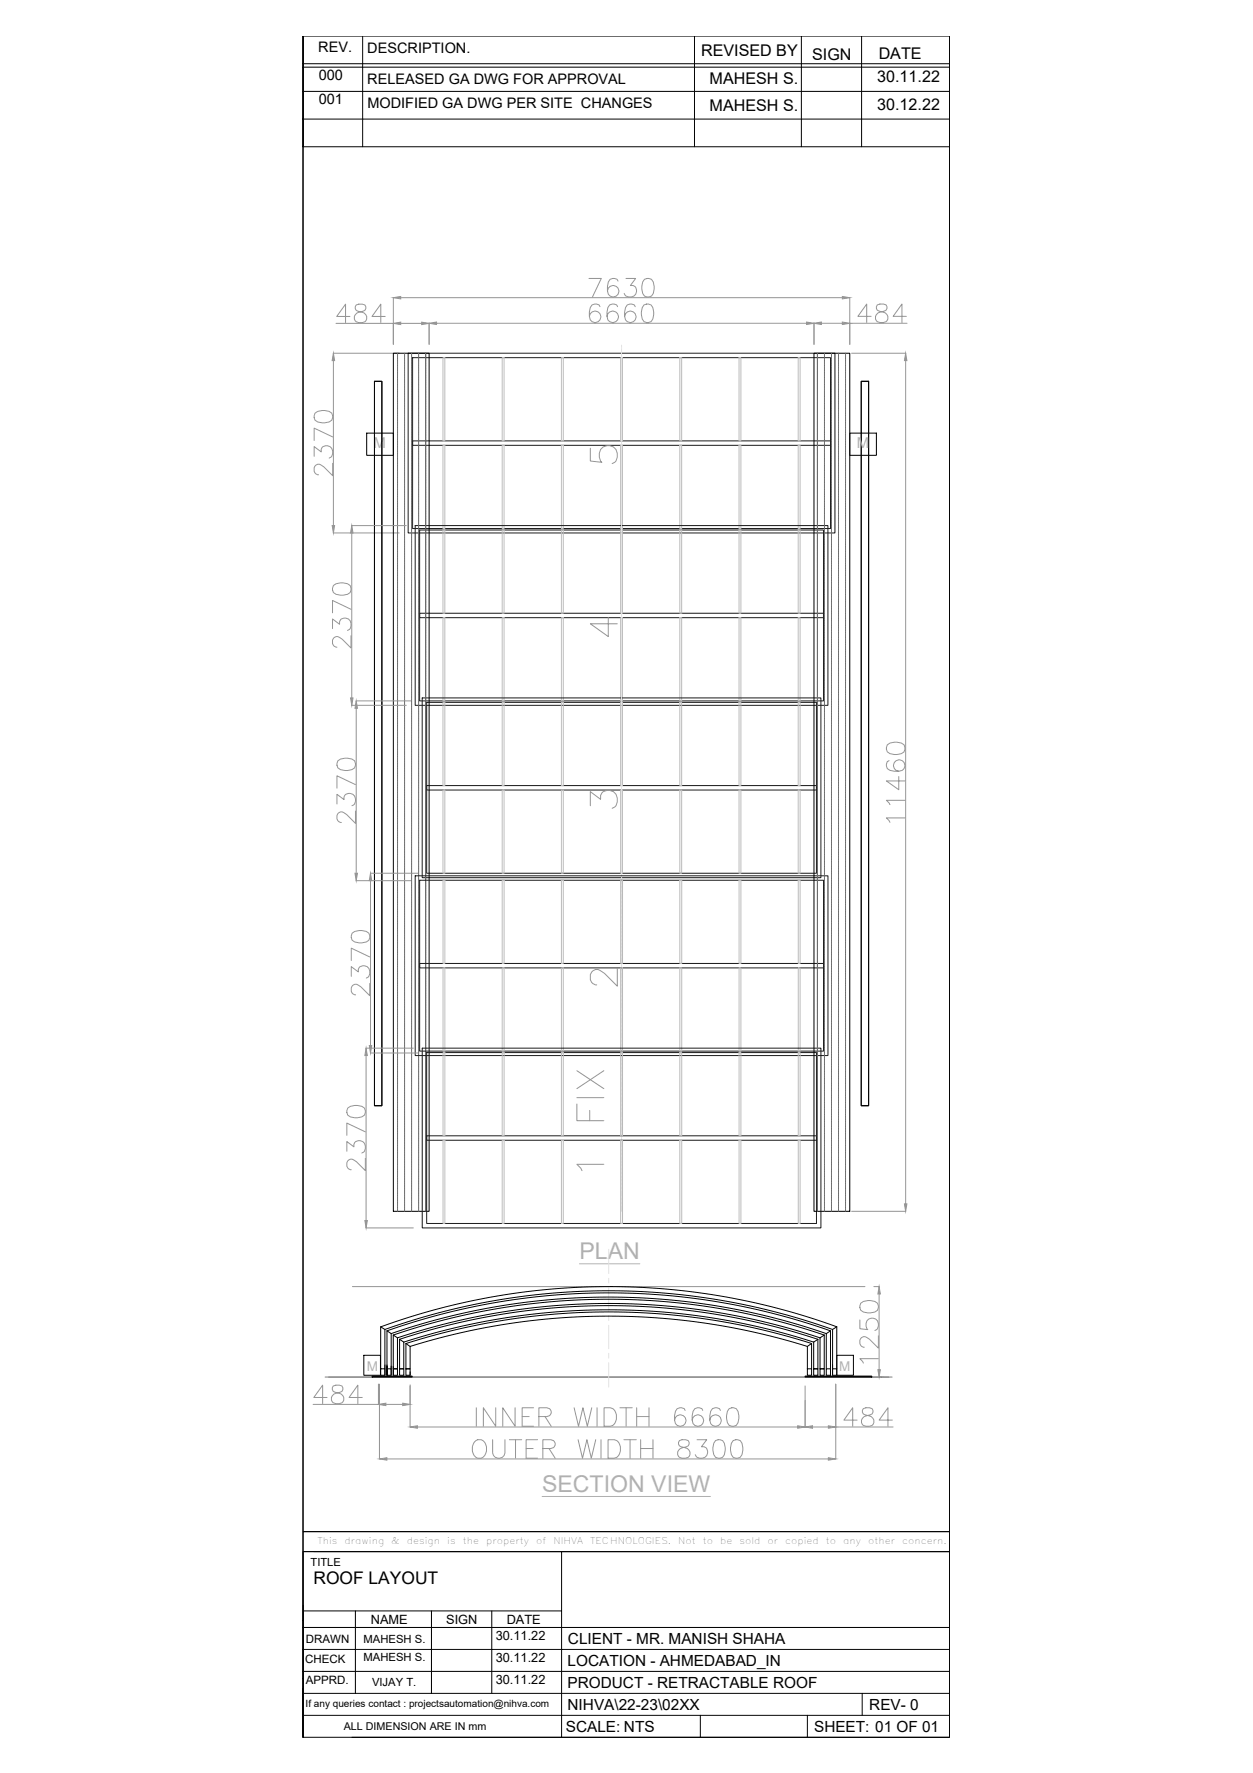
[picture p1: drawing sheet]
<svg xmlns="http://www.w3.org/2000/svg" width="594mm" height="841mm" viewBox="0 0 594 841" stroke-linecap="round" stroke-linejoin="round" font-family="sans-serif">
<!-- layer: 0 -->
<g fill="none" stroke="#000" stroke-width=".47">
<path d="M144 17v807M144 17v53h306M144 17h306v710h-306zM172 17v53M329 17v53M380 17v53M409 17v53M450 17h.1M450 17v703M144 30h306M144 32h306M144 43h306"/>
<path d="M144 56h306M186 168h17v407h-17zM386 168h17v407h-17zM178 181h3v344h-3zM408 181h4v344h-4zM174 205h12v11h-12zM403 205h13v11h-13zM180 629v20h2v3h-2v-3M180 629l2 2M182 631a316 316 0 0 1 213 0M182 631v21M183 631v18h2v3h-2v-3"/>
<path d="M183 631a316 316 0 0 1 211 0M183 631l2 2M185 633a316 316 0 0 1 207 0M185 633v19M186 633v16h2v-14M186 633a316 316 0 0 1 205 0M186 633l2 2M188 635a316 316 0 0 1 201 0M189 635v14h2v-12M189 635a316 316 0 0 1 199 0M189 635l2 2M191 637a316 316 0 0 1 195 0"/>
<path d="M192 637v12h2v-10M192 637l2 2M194 639a316 316 0 0 1 189 0M383 639v10M385 637a316 316 0 0 0-193 0M385 637v12M385 637l-2 2M388 635v14h-2v-12M388 635l-2 2M391 633v16h-2v-14M391 633l-2 2M392 633v16"/>
<path d="M394 631v18h-2v3h2v-3M394 631l-2 2M395 631v21M397 629v20h-2v3h2v-3M397 629a316 316 0 0 0-217 0M397 629l-2 2M172 643h8v9h-8zM176 653h19h-19zM183 647v5v-4M186 649h2v3h-2zM186 648v4M189 649h2v3h-2z"/>
<path d="M192 649h2v3h-2zM194 651v1M382 653h31h-31zM383 649h2v3h-2zM386 649h2v3h-2zM389 649h2v3h-2zM394 647v5v-4M397 643h8v9h-8zM450 720h.1M144 727h306v9h-306zM144 736h306v88h-306zM144 736v88"/>
<path d="M149 736h301M266 736v88M144 762v7M144 769v55M144 769h.1M144 772h306M144 764h122M169 764v39M205 764v39M233 764v39M144 796h.1M144 793h306"/>
<path d="M144 782h306M144 820h.1M144 812h.1M144 804h.1M144 803h306M144 814h306M332 814v10M383 814v10M409 803v11M167 824h283"/>
</g>
<!-- layer: border -->
<path d="M188 168v407M192 168v407M195 168v407M198 168v407M202 168v407M388 168v407M391 168v407M394 168v407M398 168v407M401 168v407" fill="none" stroke="#696969" stroke-width=".47"/>
<!-- layer: Segment support -->
<g fill="none" stroke="#1d1d1d" stroke-width=".47">
<path d="M194 168h202v85h-202zM196 170h198v81h-198zM196 209h198v2h-198zM197 249h196v86h-196zM199 251h191v81h-191zM199 291h191v2h-191zM200 331h189v85h-189zM202 333h185v81h-185zM202 373h185v2h-185zM197 415h196v86h-196zM199 418h191v81h-191zM199 457h191v2h-191z"/>
<path d="M200 497h189v85h-189zM202 499h185v81h-185zM202 539h185v2h-185z"/>
</g>
<!-- layer: Bas -->
<g fill="none" stroke="#bcbcbc" stroke-width=".47">
<path d="M210 170h1v39h-1zM238 170h1v39h-1zM266 170h1v39h-1zM294 170h1v39h-1zM322 170h1v39h-1zM350 170h1v39h-1zM378 170h1v39h-1zM210 211h1v40h-1zM238 211h1v40h-1zM266 211h1v40h-1zM294 211h1v40h-1zM322 211h1v40h-1z"/>
<path d="M350 211h1v40h-1zM378 211h1v40h-1zM210 251h1v40h-1zM238 251h1v40h-1zM266 251h1v40h-1zM294 251h1v40h-1zM322 251h1v40h-1zM350 251h1v40h-1zM378 251h1v40h-1zM210 293h1v39h-1zM238 293h1v39h-1zM266 293h1v39h-1z"/>
<path d="M294 293h1v39h-1zM322 293h1v39h-1zM350 293h1v39h-1zM378 293h1v39h-1zM210 333h1v40h-1zM238 333h1v40h-1zM266 333h1v40h-1zM294 333h1v40h-1zM322 333h1v40h-1zM350 333h1v40h-1zM378 333h1v40h-1zM210 375h1v39h-1z"/>
<path d="M238 375h1v39h-1zM266 375h1v39h-1zM294 375h1v39h-1zM322 375h1v39h-1zM350 375h1v39h-1zM378 375h1v39h-1zM210 418h1v39h-1zM238 418h1v39h-1zM266 418h1v39h-1zM294 418h1v39h-1zM322 418h1v39h-1zM350 418h1v39h-1z"/>
<path d="M378 418h1v39h-1zM210 459h1v40h-1zM238 459h1v40h-1zM266 459h1v40h-1zM294 459h1v40h-1zM322 459h1v40h-1zM350 459h1v40h-1zM378 459h1v40h-1zM210 499h1v40h-1zM238 499h1v40h-1zM266 499h1v40h-1zM294 499h1v40h-1z"/>
<path d="M322 499h1v40h-1zM350 499h1v40h-1zM378 499h1v40h-1zM210 541h1v39h-1zM238 541h1v39h-1zM266 541h1v39h-1zM294 541h1v39h-1zM322 541h1v39h-1zM350 541h1v39h-1zM378 541h1v39h-1z"/>
</g>
<!-- layer: 0 -->
<g fill="none" stroke="#959595" stroke-width=".47">
<path d="M279 132h6l-4 9M293 133a2.6 2.6 0 0 0-4-1 7 7 0 0 0 0 8 2.7 2.7 0 0 0 4-1 2.7 2.7 0 0 0-2-4 2.7 2.7 0 0 0-3 3M297 132h4l-2 3a2.9 2.9 0 0 1 3 4 2.9 2.9 0 0 1-5 1l-1-1M306 132a2.9 2.9 0 0 1 4 2 7 7 0 0 1-1 6 2.8 2.8 0 0 1-4-1 7 7 0 0 1 1-7zM159 153h27M166 150h-6l4-6v9M169 145a1.8 1.8 0 0 0 1 3 4 4 0 0 1 4 3 2.9 2.9 0 0 1-4 2 2.9 2.9 0 0 1-2-4l1-1a4 4 0 0 0 4-2 3 3 0 0 0-4-1zM183 150h-7l5-6v9M186 141v22M190 153h10M190 141h209M203 153v10"/>
<path d="M207 153h175M284 145a2.6 2.6 0 0 0-3 0 7 7 0 0 0 0 8 2.7 2.7 0 0 0 4-2 2.7 2.7 0 0 0-2-3 2.7 2.7 0 0 0-4 2M293 145a2.6 2.6 0 0 0-4 0 7 7 0 0 0 0 8 2.7 2.7 0 0 0 4-2 2.7 2.7 0 0 0-2-3 2.7 2.7 0 0 0-3 2M301 145a2.6 2.6 0 0 0-4 0 7 7 0 0 0 0 8 2.7 2.7 0 0 0 4-2 2.7 2.7 0 0 0-1-3 2.7 2.7 0 0 0-4 2M305 145a2.8 2.8 0 0 1 5 1 7 7 0 0 1-1 7 2.8 2.8 0 0 1-4-2 7 7 0 0 1 0-6zM386 153v10M389 153h10M403 153h27M403 141v22M413 150h-6l4-6v9M416 145a1.8 1.8 0 0 0 1 3 4 4 0 0 1 4 3 2.9 2.9 0 0 1-4 2 2.9 2.9 0 0 1-1-4v-1h3a1.8 1.8 0 0 0 1-3l-1-1zM430 150h-7l5-6v9"/>
<path d="M158 168h31M158 171v78M404 168h25M429 171v400M149 196a7 7 0 0 1 8 0 2.8 2.8 0 0 1-1 4 7 7 0 0 1-7-1v-1zM149 216v-4l3 2a2.9 2.9 0 0 1 4-2 2.9 2.9 0 0 1 1 4l-1 1M158 220v6l-4-5a2.6 2.6 0 0 0-5 0v3l1 1h1M158 207l-9-4v6M158 253h31M167 249h26M167 253v78M158 278a7 7 0 0 1 8 0 2.9 2.9 0 0 1-1 4 7 7 0 0 1-7-1v-1z"/>
<path d="M158 298v-4l3 2a2.8 2.8 0 0 1 3-3 2.8 2.8 0 0 1 2 4v1l-1 1M166 289l-8-4v6M166 302v5l-4-4a2.6 2.6 0 0 0-4 0v2v2h2M167 335h26M169 332h26M169 336v78M421 353a7 7 0 0 1 8 0 2.9 2.9 0 0 1-2 4 7 7 0 0 1-6 0l-1-2zM160 361a7 7 0 0 1 8 0 2.9 2.9 0 0 1-1 4 7 7 0 0 1-7-1v-1zM169 372l-9-4v6M422 361a2.6 2.6 0 0 0-1 4 7 7 0 0 0 8 0 2.7 2.7 0 0 0-2-4 2.7 2.7 0 0 0-3 1 2.7 2.7 0 0 0 2 4M426 368v7l-6-5h9M429 380h-9l2 2"/>
<path d="M160 381v-4l3 2a2.8 2.8 0 0 1 3-3 2.8 2.8 0 0 1 3 4l-1 1-1 1M169 385v6l-5-5a2.7 2.7 0 0 0-3 0l-1 1v1l1 2h1M429 388h-9l2 2M169 418h26M176 414h22M176 418v78M167 443a7 7 0 0 1 8 0 2.8 2.8 0 0 1-1 4 7 7 0 0 1-7-1v-1zM175 454l-8-4v6M167 463v-4l3 2a2.9 2.9 0 0 1 4-3 2.9 2.9 0 0 1 1 5l-1 1M175 466v6l-4-4a2.6 2.6 0 0 0-4 0v2v1l2 1M174 497h22M176 499h22"/>
<path d="M174 501v78M165 526a7 7 0 0 1 8 0 2.8 2.8 0 0 1-1 4 7 7 0 0 1-7-1l-1-1zM173 537l-9-4v6M164 546v-5l4 3a2.8 2.8 0 0 1 3-3 2.8 2.8 0 0 1 2 4v1l-1 1M173 549v6l-4-4a2.6 2.6 0 0 0-4 0l-1 2 1 1 2 1M404 575h25M174 582h22M408 618a7 7 0 0 1 8 0 2.8 2.8 0 0 1-1 4 7 7 0 0 1-7 0v-2zM414 610h3M417 614v36M408 626v4l3 1a3 3 0 0 1 0-5 3 3 0 0 1 5 1 3 3 0 0 1-1 4M416 634v5l-4-4a2.6 2.6 0 0 0-4 0v2l1 2h1"/>
<path d="M158 657a1.8 1.8 0 0 0 1 3 4 4 0 0 1 4 4 2.9 2.9 0 0 1-4 2 2.9 2.9 0 0 1-1-4v-1a4 4 0 0 0 5-3 3 3 0 0 0-5-1zM179 657v9h-31M180 657v35M194 657v20M382 657v20M396 657v35M416 644h-8l1 3M417 653h2M155 663h-6l4-6v9M172 663h-7l5-6v9M183 666h8M198 677h180"/>
<path d="M226 668v9M235 668v9l-6-9v9M244 668v9l-6-9v9M248 672h3M253 668h-5v9h5M255 672h6a2 2 0 0 0 0-4h-6v9M258 672l3 5M272 668l2 9 2-9 2 9 3-9M283 668v9M286 668h3a5 5 0 0 1 3 4 5 5 0 0 1-3 5h-3zM294 668h6M297 668v9"/>
<path d="M302 672h6M302 668v9M308 668v9M325 669a2.5 2.5 0 0 0-3-1 2.5 2.5 0 0 0-2 1 6 6 0 0 0 1 7 2.7 2.7 0 0 0 4-1 2.7 2.7 0 0 0-2-4 2.7 2.7 0 0 0-3 3M333 669a2.6 2.6 0 0 0-4-1 7 7 0 0 0 0 8 2.7 2.7 0 0 0 4-1 2.7 2.7 0 0 0-1-4 2.7 2.7 0 0 0-4 3M342 669a2.6 2.6 0 0 0-4-1 7 7 0 0 0 0 8 2.7 2.7 0 0 0 4-1 2.7 2.7 0 0 0-2-4 2.7 2.7 0 0 0-3 3M346 668a2.8 2.8 0 0 1 4 1 7 7 0 0 1-1 7 2.9 2.9 0 0 1-4-1 7 7 0 0 1 1-7zM385 677h8M396 677h27M406 674h-6l4-6v9M409 668a1.8 1.8 0 0 0 1 3 4 4 0 0 1 4 4 2.9 2.9 0 0 1-3 2 2.9 2.9 0 0 1-2-4l1-1 3-1a1.8 1.8 0 0 0 0-3h-1zM423 674h-6l4-6v9"/>
<path d="M183 692h210M225 684a3 3 0 0 1 4-1 3 3 0 0 1 2 3 4 4 0 0 1-1 4 4 4 0 0 1-4 1 5 5 0 0 1-1-7zM234 683v6a3 3 0 0 0 2 3 3 3 0 0 0 3-3v-6M242 683h5M244 683v9M249 687h4M255 683h-6v9h6M257 687h5a2 2 0 0 0 0-4h-5v9M260 687l3 5M274 683l2 9 2-9 2 9 2-9M285 683v9M288 683h3a5 5 0 0 1 3 4 5 5 0 0 1-3 5h-3z"/>
<path d="M296 683h6M299 683v9M304 687h6M304 683v9M310 683v9M322 683a1.8 1.8 0 0 0 1 3 4 4 0 0 1 4 4 2.9 2.9 0 0 1-4 2 2.9 2.9 0 0 1-1-4l1-1a4 4 0 0 0 4-3 3 3 0 0 0-5-1zM330 683h5l-2 3a2.8 2.8 0 0 1 3 4 2.8 2.8 0 0 1-4 2l-2-1v-1M339 683a2.9 2.9 0 0 1 4 2 7 7 0 0 1 0 6 2.8 2.8 0 0 1-5-1 7 7 0 0 1 1-7zM348 683a2.9 2.9 0 0 1 4 2 7 7 0 0 1-1 6 2.8 2.8 0 0 1-4-1 7 7 0 0 1 1-7z"/>
</g>
<g fill="#959595" stroke="#959595" stroke-width=".47">
<path d="M200 153h3l-3 1z"/>
<path d="M186 153h4v1z"/>
<path d="M203 153h4v1z"/>
<path d="M382 153h4l-4 1z"/>
<path d="M386 153h3v1z"/>
<path d="M399 153h4l-4 1z"/>
<path d="M399 141h4l-4 1z"/>
<path d="M186 141h4v1z"/>
<path d="M157 249h2l-1 4z"/>
<path d="M158 168l1 3h-2z"/>
<path d="M429 571h1l-1 4z"/>
<path d="M429 168l1 3h-1z"/>
<path d="M167 249v4h-1z"/>
<path d="M166 331h1v4z"/>
<path d="M173 579h1v3z"/>
<path d="M174 497v4h-1z"/>
<path d="M417 610v4h-1z"/>
<path d="M416 650h1v3z"/>
<path d="M191 666h3l-3 1z"/>
<path d="M179 666h4v1z"/>
<path d="M194 677l4-1v1z"/>
<path d="M378 676l4 1h-4z"/>
<path d="M180 692l3-1v2z"/>
<path d="M393 691l3 1-3 1z"/>
<path d="M382 677l3-1v1z"/>
<path d="M393 676l3 1h-3z"/>
<path d="M169 332v4h-1z"/>
<path d="M168 414h1v4z"/>
<path d="M175 496h1v3z"/>
<path d="M176 414v4h-1z"/>
</g>
<!-- layer: OSY -->
<g fill="none" stroke="#e1e1e1" stroke-width=".47">
<path d="M295 164v1M295 165h.1M295 165v1M295 167h.1M295 167v1M295 168v1M295 169v1M295 170h.1M295 171v1M295 172h.1M295 172v2M295 174h.1"/>
<path d="M295 174v1M295 176h.1M295 176v1M295 177v1M295 178v1M295 179h.1M295 180v1M295 181h.1M295 181v2M295 183h.1M295 183v1M295 185h.1"/>
<path d="M295 185v1M295 186v1M295 187v1M295 188h.1M295 189v1M295 190h.1M295 190v1M295 192h.1M295 192v1M295 193v1M295 194v1M295 195h.1"/>
<path d="M295 196v1M295 197h.1M295 197v2M295 199h.1M295 199v1M295 201h.1M295 201v1M295 202v1M295 203v1M295 204h.1M295 205v1M295 206h.1"/>
<path d="M295 226v1M295 227v1M295 228v1M295 229h.1M295 230v1M295 231h.1M295 231v1M295 233h.1M295 233v1M295 234v1M295 235v1M295 236h.1"/>
<path d="M295 237v1M295 238h.1M295 238v2M295 240h.1M295 240v1M295 242h.1M295 242v1M295 243v1M295 244v1M295 245h.1M295 246v1M295 247h.1"/>
<path d="M295 247v1M295 249h.1M295 249v1M295 250v1M295 251v1M295 252h.1M295 253v1M295 254h.1M295 254v2M295 256h.1M295 256v1M295 258h.1"/>
<path d="M295 258v1M295 259v1M295 260v1M295 261h.1M295 262v1M295 263h.1M295 263v2M295 265h.1M295 265v1M295 267h.1M295 267v1M295 268v1"/>
<path d="M295 269v1M295 270h.1M295 271v1M295 272h.1M295 272v1M295 274h.1M295 274v1M295 275v1M295 276v1M295 277h.1M295 278v1M295 279h.1"/>
<path d="M295 279v2M295 281h.1M295 281v1M295 283h.1M295 283v1M295 284v1M295 285v1M295 286h.1M295 287v1M295 308v1M295 309v1M295 310v1"/>
<path d="M295 311h.1M295 312v1M295 313h.1M295 313v1M295 315h.1M295 315v1M295 316v1M295 317v1M295 318h.1M295 319v1M295 320h.1M295 320v2"/>
<path d="M295 322h.1M295 322v1M295 324h.1M295 324v1M295 325v1M295 326v1M295 327h.1M295 328v1M295 329h.1M295 329v1M295 331h.1M295 331v1"/>
<path d="M295 332v1M295 333v1M295 334h.1M295 335v1M295 336h.1M295 336v2M295 338h.1M295 338v1M295 340h.1M295 340v1M295 341v1M295 342v1"/>
<path d="M295 343h.1M295 344v1M295 345h.1M295 345v2M295 347h.1M295 347v1M295 349h.1M295 349v1M295 350v1M295 351v1M295 352h.1M295 353v1"/>
<path d="M295 354h.1M295 354v1M295 356h.1M295 356v1M295 357v1M295 358v1M295 359h.1M295 360v1M295 361h.1M295 361v2M295 363h.1M295 363v1"/>
<path d="M295 365h.1M295 365v1M295 366v1M295 367v1M295 368h.1M295 369v1M295 388v1M295 390h.1M295 390v1M295 391v1M295 392v1M295 393h.1"/>
<path d="M295 394v1M295 395h.1M295 395v1M295 397h.1M295 397v1M295 398v1M295 399v1M295 400h.1M295 401v1M295 402h.1M295 402v2M295 404h.1"/>
<path d="M295 404v1M295 406h.1M295 406v1M295 407v1M295 408v1M295 409h.1M295 410v1M295 411h.1M295 411v1M295 413h.1M295 413v1M295 414v1"/>
<path d="M295 415v1M295 416h.1M295 417v1M295 418h.1M295 418v2M295 420h.1M295 420v1M295 422h.1M295 422v1M295 423v1M295 424v1M295 425h.1"/>
<path d="M295 426v1M295 427h.1M295 427v2M295 429h.1M295 429v1M295 431h.1M295 431v1M295 432v1M295 433v1M295 434h.1M295 435v1M295 436h.1"/>
<path d="M295 436v1M295 438h.1M295 438v1M295 439v1M295 440v1M295 441h.1M295 442v1M295 443h.1M295 443v2M295 445h.1M295 445v1M295 447h.1"/>
<path d="M295 447v1M295 448v1M295 449v1M295 450h.1M295 451v1M295 452h.1M295 452v1M295 474v1M295 475h.1M295 476v1M295 477h.1M295 477v1"/>
<path d="M295 479h.1M295 479v1M295 480v1M295 481v1M295 482h.1M295 483v1M295 484h.1M295 484v2M295 486h.1M295 486v1M295 488h.1M295 488v1"/>
<path d="M295 489v1M295 490v1M295 491h.1M295 492v1M295 493h.1M295 493v1M295 495h.1M295 495v1M295 496v1M295 497v1M295 498h.1M295 499v1"/>
<path d="M295 500h.1M295 500v2M295 502h.1M295 502v1M295 504h.1M295 504v1M295 505v1M295 506v1M295 507h.1M295 508v1M295 509h.1M295 509v2"/>
<path d="M295 511h.1M295 511v1M295 513h.1M295 513v1M295 514v1M295 515v1M295 516h.1M295 517v1M295 518h.1M295 518v1M295 520h.1M295 520v1"/>
<path d="M295 521v1M295 522v1M295 523h.1M295 524v1M295 525h.1M295 525v2M295 527h.1M295 527v1M295 529h.1M295 529v1M295 530v1M295 531v1"/>
<path d="M295 532h.1M295 533v1M295 534h.1M295 534v1M295 536h.1M295 536v1M295 537v1M295 538v1M295 539h.1M295 540v1M295 541h.1M295 541v2"/>
<path d="M295 543h.1M295 543v1M295 545h.1M295 545v1M295 546v1M295 547v1M295 548h.1M295 549v1M295 550h.1M295 550v2M295 552h.1M295 552v1"/>
<path d="M295 554h.1M295 554v1M295 555v1M295 556v1M295 557h.1M295 558v1M295 559h.1M295 559v1M295 561h.1M295 561v1M295 562v1M295 563v1"/>
<path d="M295 564h.1M295 565v1M295 566h.1M295 566v2M295 568h.1M295 568v1M295 570h.1M295 570v1M295 571v1M295 572v1M295 573h.1M295 574v1"/>
<path d="M289 593v11M289 606v3M289 611v11M289 624v2M289 629v11M289 642v2M289 646v12"/>
</g>
<!-- layer: 0 -->
<path d="M275 599h28M257 710h80" fill="none" stroke="#b2b2b2" stroke-width=".47"/>
<!-- layer: HIDDEN -->
<path d="M167 610h243M156 653h265" fill="none" stroke="#979797" stroke-width=".47"/>
<!-- layer: FASTNERS -->
<path d="M154 653h269" fill="none" stroke="#7f7f7f" stroke-width=".47"/>
<text font-size="18.5" fill="#959595" x="287" y="557" transform="rotate(-90 287 557)">1 FIX</text>
<text font-size="13.7" fill="#e1e1e1" x="279" y="303">4</text>
<text font-size="13.7" fill="#959595" x="279" y="469">2</text>
<g font-size="13.2" fill="#e1e1e1">
<text x="279" y="221">5</text>
<text x="279" y="385">3</text>
</g>
<g font-size="11" fill="#b2b2b2">
<text x="275" y="597">PLAN</text>
<text x="257" y="708">SECTION VIEW</text>
</g>
<text font-size="8.3" x="149" y="751">ROOF LAYOUT</text>
<g font-size="7.6">
<text x="332" y="26">REVISED BY</text>
<text x="385" y="28">SIGN</text>
<text x="417" y="28">DATE</text>
<text x="336" y="40">MAHESH S.</text>
<text x="416" y="39">30.11.22</text>
<text x="336" y="53">MAHESH S.</text>
<text x="416" y="52">30.12.22</text>
</g>
<g font-size="7.3">
<text x="269" y="780">CLIENT - MR. MANISH SHAHA</text>
<text x="269" y="790">LOCATION - AHMEDABAD_IN</text>
<text x="269" y="801">PRODUCT - RETRACTABLE ROOF</text>
<text x="269" y="811">NIHVA\22-23\02XX</text>
<text x="412" y="811">REV- 0</text>
<text x="268" y="821">SCALE: NTS</text>
<text x="386" y="821">SHEET: 01 OF 01</text>
</g>
<g font-size="7.1" fill="#b2b2b2">
<text x="177" y="212">M</text>
<text x="406" y="212">M</text>
</g>
<g font-size="6.9">
<text x="151" y="25">REV.</text>
<text x="174" y="25">DESCRIPTION.</text>
<text x="151" y="38">000</text>
<text x="174" y="40">RELEASED GA DWG FOR APPROVAL</text>
<text x="151" y="50">001</text>
<text x="174" y="51">MODIFIED GA DWG PER SITE CHANGES</text>
</g>
<text font-size="6.5" fill="#4c4c4c" x="3" y="727">TE FOR FOR PROPER FASTENING OF ROOF.</text>
<g font-size="6.4" fill="#b2b2b2">
<text x="174" y="650">M</text>
<text x="398" y="650">M</text>
</g>
<g font-size="6.1">
<text x="176" y="770">NAME</text>
<text x="212" y="770">SIGN</text>
<text x="240" y="770">DATE</text>
<text x="235" y="778">30.11.22</text>
<text x="235" y="788">30.11.22</text>
<text x="235" y="799">30.11.22</text>
</g>
<g font-size="5.5">
<text x="145" y="779">DRAWN</text>
<text x="145" y="789">CHECK</text>
<text x="145" y="799">APPRD.</text>
</g>
<g font-size="5.3">
<text x="147" y="743">TITLE</text>
<text x="172" y="780">MAHESH S.</text>
<text x="172" y="788">MAHESH S.</text>
<text x="176" y="800">VIJAY T.</text>
</g>
<text font-size="5.1" x="163" y="821">ALL DIMENSION ARE IN mm</text>
<text font-size="4.7" x="145" y="810">If any queries contact : projectsautomation@nihva.com</text>
<g font-size="4.4">
<text x="151" y="732">This</text>
<text x="163" y="732">drawing</text>
<text x="186" y="732">&amp;</text>
<text x="193" y="732">design</text>
<text x="212" y="732">is</text>
<text x="219" y="732">the</text>
<text x="230" y="732">property</text>
<text x="254" y="732">of</text>
<text x="262" y="732">NIHVA</text>
<text x="280" y="732">TECHNOLOGIES.</text>
<text x="321" y="732">Not</text>
<text x="333" y="732">to</text>
<text x="341" y="732">be</text>
<text x="351" y="732">sold</text>
<text x="364" y="732">or</text>
<text x="372" y="732">copied</text>
<text x="392" y="732">to</text>
<text x="400" y="732">any</text>
<text x="412" y="732">other</text>
<text x="428" y="732">concern.</text>
</g>
</svg>
